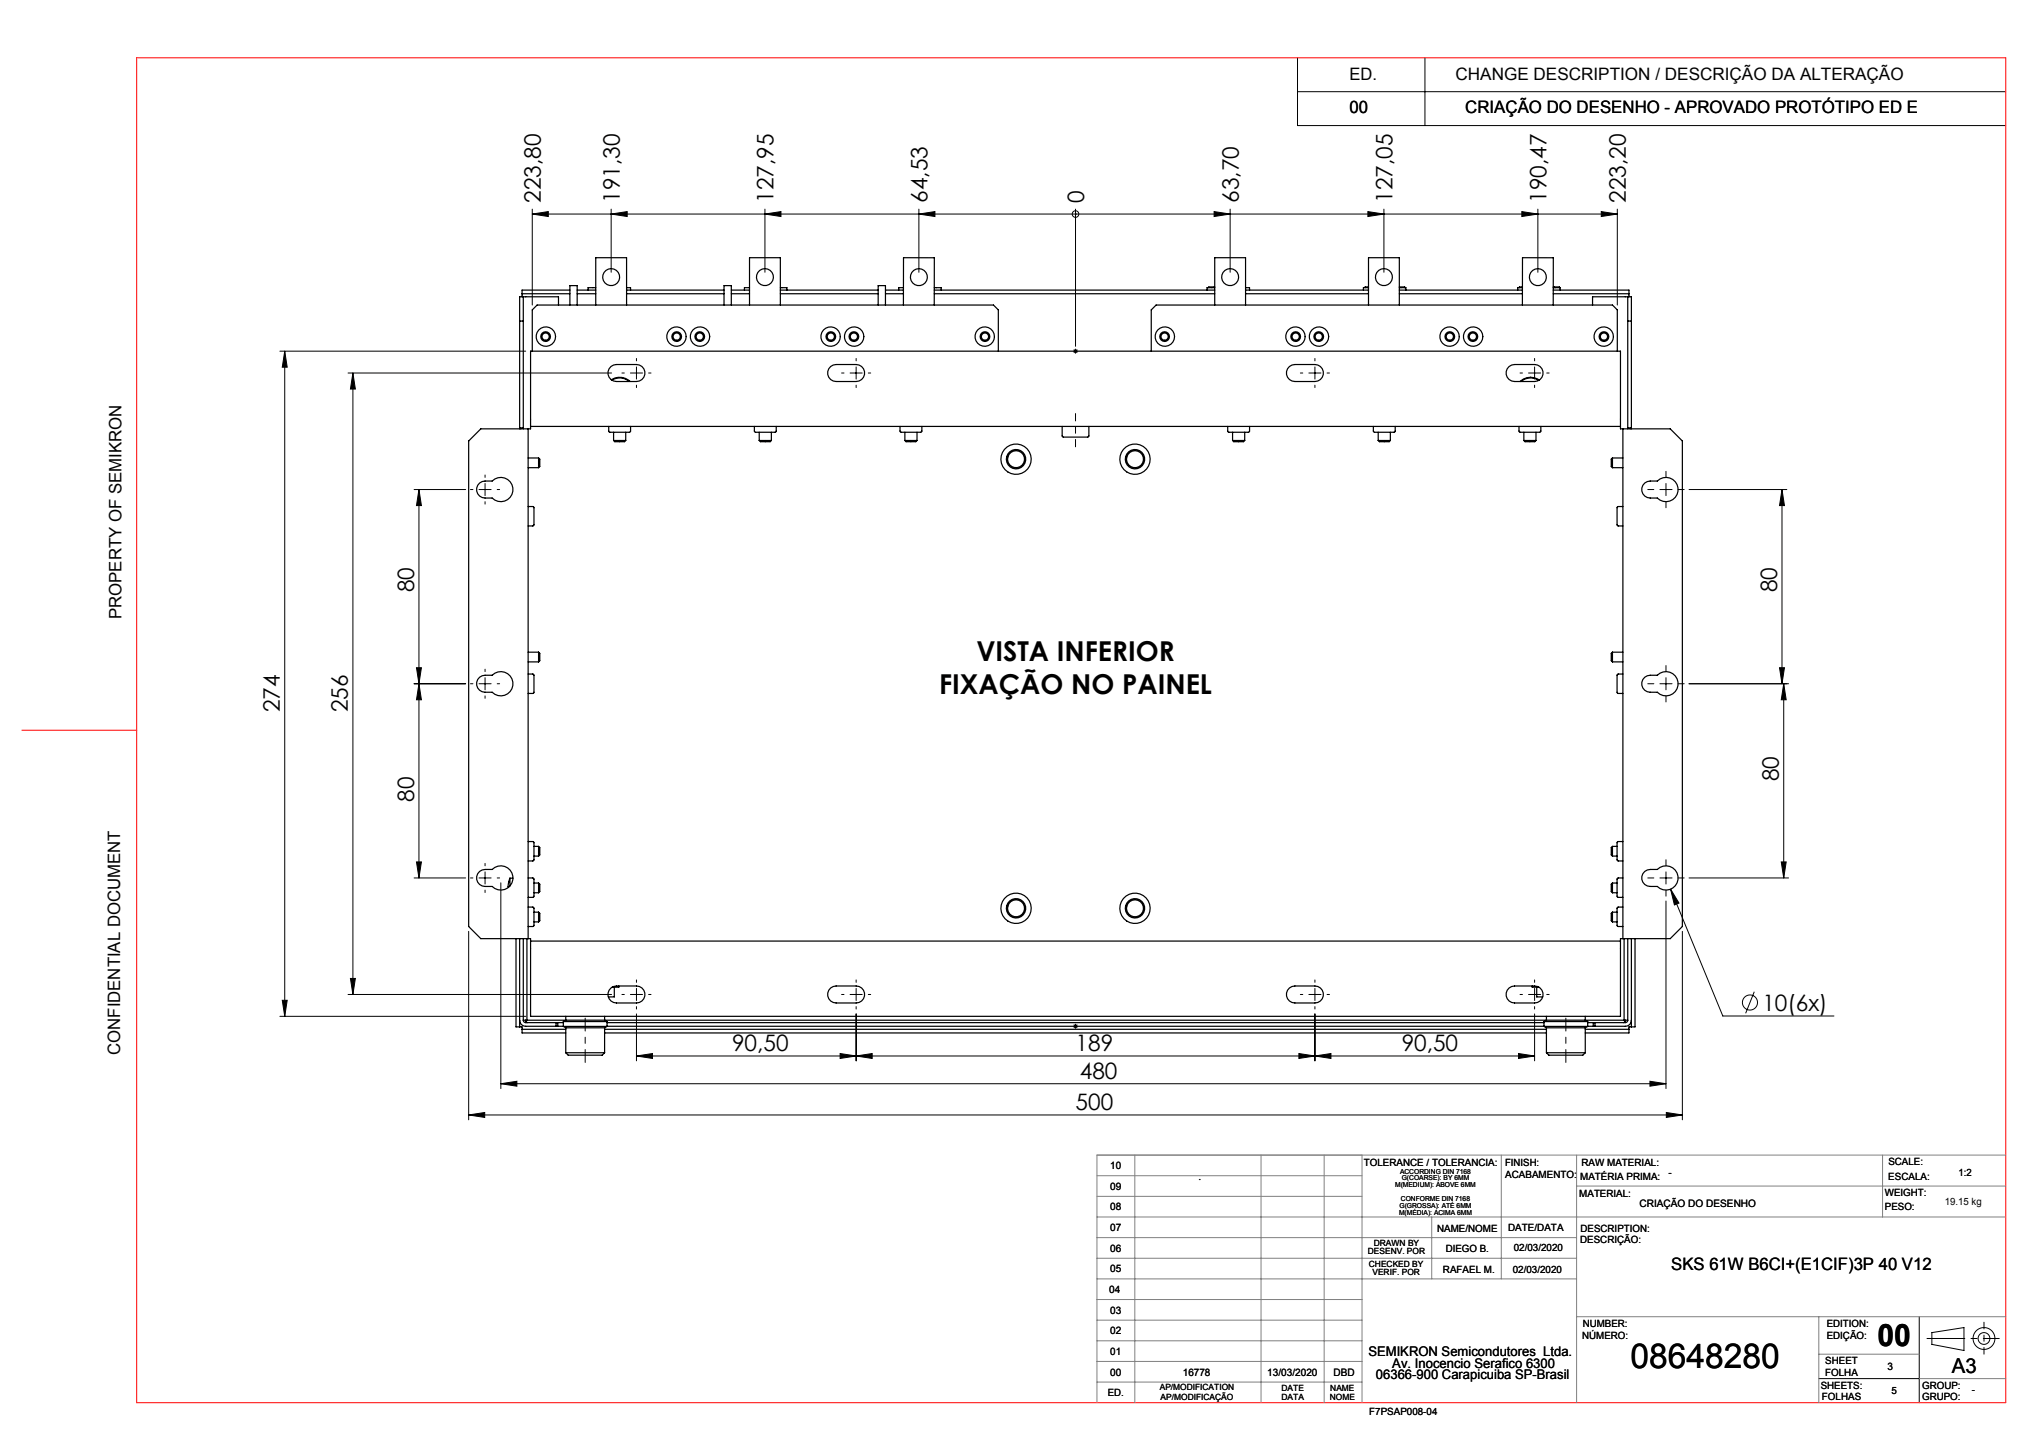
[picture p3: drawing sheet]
<svg xmlns="http://www.w3.org/2000/svg" width="420mm" height="297mm" viewBox="0 0 420 297" stroke-linecap="round" stroke-linejoin="round" font-family="sans-serif">
<g fill="none" stroke="#000" stroke-width=".21">
<path d="M267.3 11.9v14h145.9M267.3 18.9h145.9M293.5 11.9v14M109.6 44.1l3.3-.5v1zM109.6 44.1h223.5M109.6 43.1v19.7M125.9 44.1l3.3-.5v1zM125.9 43.1v13M157.6 43.1v13M157.6 44.1l3.3-.5v1zM189.3 44.1l3.3-.5v1zM189.3 43.1v13"/>
<path d="M221.5 44.1h.1M221.5 43.1v28.2M250.1 43.6l3.3 .5-3.3 .5zM253.4 43.1v13M281.8 43.6l3.3 .5-3.3 .5zM285.1 43.1v13M313.5 43.6l3.3 .5-3.3 .5zM316.8 43.1v13M329.8 43.6l3.3 .5-3.3 .5zM333.1 43.1v19.7M57.7 72.3h50.6M58.7 72.3l.5 3.3h-1.1z"/>
<path d="M58.7 72.3v137M71.7 76.8h54.3M72.7 76.8l.5 3.3h-1zM72.7 76.8v128M129.9 76.8h2.5M131.1 75.6v2.5M175.1 76.8h2.5M176.4 75.6v2.5M221 72.3h1M221.2 72l.7 .7M221.5 71.8v1M221.9 72l-.7 .7"/>
<path d="M269.6 76.8h2.5M270.9 75.6v2.5M314.9 76.8h2.5M316.1 75.6v2.5M99.9 99.6v2.5M343.2 99.6v2.5M85.3 100.8h10.6M86.3 100.8v80M86.3 100.8l.5 3.3h-1zM98.7 100.8h2.5M341.9 100.8h2.5M347.9 100.8h20.2"/>
<path d="M367.1 100.8l.5 3.3h-1zM367.1 100.8v40M85.8 137.5h1l-.5 3.3zM99.9 139.6v2.5M343.2 139.6v2.5M366.6 137.5h1l-.5 3.3zM85.3 140.8h10.6M86.3 140.8l.5 3.3h-1zM98.7 140.8h2.5M341.9 140.8h2.5M347.9 140.8h20.5M367.4 140.8v40"/>
<path d="M367.4 140.8l.5 3.3h-1zM85.8 177.5h1l-.5 3.3zM99.9 179.6v2.5M343.2 179.6v2.5M366.9 177.5h1l-.5 3.3zM85.3 180.8h10.6M96.5 191.8v38.8M98.7 180.8h2.5M103.2 181.8v42.4M341.9 180.8h2.5M343.2 185.6v38.6M344.1 183.1l1.7 2.9-.9 .4z"/>
<path d="M344.1 183.1l10.8 26.2h22.9M346.5 191.8v38.8M347.9 180.8h20.5M57.7 209.3h50.6M58.1 206h1.1l-.5 3.3zM71.7 204.8h54.3M72.2 201.5h1l-.5 3.3zM129.9 204.8h2.5M131.1 203.6v2.5M131.1 217.5l3.3-.5v1zM131.1 208.8v9.7M131.1 217.5h185"/>
<path d="M173 217l3.4 .5-3.4 .5zM175.1 204.8h2.5M176.4 203.6v2.5M176.4 217.5l3.3-.5v1zM176.4 208.8v9.7M221 211.4h1M221.2 211l.7 .7M221.5 210.9v1M221.9 211l-.7 .7M267.5 217l3.4 .5-3.4 .5zM269.6 204.8h2.5M270.9 203.6v2.5"/>
<path d="M270.9 217.5l3.3-.5v1zM270.9 208.8v9.7M312.8 217l3.3 .5-3.3 .5zM314.9 204.8h2.5M316.1 208.8v9.7M316.1 203.6v2.5M361.4 204.3l-1.8 4.4M96.5 229.6l3.3-.5v1.1zM96.5 229.6h250M103.2 223.2l3.3-.5v1zM103.2 223.2h240M339.9 222.7l3.3 .5-3.3 .5z"/>
<path d="M343.2 229.1l3.3 .5-3.3 .6zM395.3 271.2v17.7M397.9 274.5l6.6-1.1v4.8l-6.6-1.3zM374.6 283.9h20.7"/>
<circle cx="221.5" cy="44.1" r=".68"/>
<circle cx="360.5" cy="206.5" r="1.56"/>
<circle cx="408.7" cy="275.7" r="1.21"/>
<circle cx="408.7" cy="275.7" r="2.25"/>
</g>
<path d="M396.9 275.7h14.9" fill="none" stroke="#000" stroke-width=".21" stroke-dasharray="15.2 1.3 1.3 1.3" stroke-dashoffset="7.4"/>
<path d="M408.7 272.3v6.6" fill="none" stroke="#000" stroke-width=".21" stroke-dasharray="15.2 1.3 1.3 1.3" stroke-dashoffset="13.9"/>
<path d="M28.2 11.9h385v277h-385zM4.5 150.4h23.7" fill="none" stroke="#f00" stroke-width=".21"/>
<g fill="none" stroke="#808080" stroke-width=".21">
<path d="M233.8 237.9v51M259.8 237.9v51M272.8 237.9v51M280.6 237.9v51M309.2 237.9v25.5M324.8 237.9v51M387.8 237.9v12.8M413.2 237.9h-187.2v51M226 259.2h98.8M226 254.9h98.8M226 250.7h187.2M226 246.4h54.6"/>
<path d="M226 242.2h54.6M294.9 250.7v12.7M324.8 244.3h88.4M226 263.4h98.8M226 276.2h54.6M226 271.9h54.6M226 267.7h54.6M324.8 271.2h88.4M374.6 271.2v17.7M374.6 278.9h20.7M226 284.7h54.6M226 280.4h54.6"/>
<path d="M395.3 283.9h17.9M395.3 288.9h.1"/>
</g>
<g fill="none" stroke="#000" stroke-width=".21" stroke-dasharray="15.2 1.3 1.3 1.3">
<path d="M128.6 76.8h-.5M131.1 74.3v-.5M131.1 79.3v.5M133.6 76.8h.5M173.9 76.8h-.5M176.4 74.3v-.5M176.4 79.3v.5M178.9 76.8h.5M268.4 76.8h-.5M270.9 74.3v-.5M270.9 79.3v.5M273.4 76.8h.5"/>
<path d="M313.6 76.8h-.5M316.1 74.3v-.5M316.1 79.3v.5M318.6 76.8h.5M99.9 98.3v-.5M343.2 98.3v-1.2M97.4 100.8h-.5M99.9 103.3v.5M102.4 100.8h.5M340.7 100.8h-1.3M343.2 103.3v1.3M345.7 100.8h1.2"/>
<path d="M99.9 138.3v-.5M343.2 138.3v-1.2M97.4 140.8h-.5M99.9 143.3v.5M102.4 140.8h.5M340.7 140.8h-1.3M343.2 143.3v1.3M345.7 140.8h1.2M99.9 178.3v-.5M343.2 178.3v-1.2M97.4 180.8h-.5M99.9 183.3v.5"/>
<path d="M102.4 180.8h.5M340.7 180.8h-1.3M343.2 183.3v1.3M345.7 180.8h1.2M128.6 204.8h-.5M131.1 202.3v-.5M131.1 207.3v.5M133.6 204.8h.5M173.9 204.8h-.5M176.4 202.3v-.5M176.4 207.3v.5M178.9 204.8h.5"/>
<path d="M268.4 204.8h-.5M270.9 202.3v-.5M270.9 207.3v.5M273.4 204.8h.5M313.6 204.8h-.5M316.1 202.3v-.5M316.1 207.3v.5M318.6 204.8h.5"/>
</g>
<path d="M120.5 218.8v-9.1M322.5 218.8v-9.1" fill="none" stroke="#000" stroke-width=".21" stroke-dasharray="15.2 1.3 1.3 1.3" stroke-dashoffset="12.6"/>
<path d="M221.5 92v-6.8" fill="none" stroke="#000" stroke-width=".21" stroke-dasharray="15.2 1.3 1.3 1.3" stroke-dashoffset="13.7"/>
<g fill="#000">
<path d="M58.7 72.3l.5 3.3h-1.1zM58.1 206h1.1l-.5 3.3zM367.1 100.8l.5 3.3h-1zM366.6 137.5h1l-.5 3.3zM86.3 140.8l.5 3.3h-1zM85.8 177.5h1l-.5 3.3zM86.3 100.8l.5 3.3h-1zM85.8 137.5h1l-.5 3.3z"/>
<path d="M366.9 177.5h1l-.5 3.3zM367.4 140.8l.5 3.3h-1z"/>
<path d="M72.2 201.5h1l-.5 3.3zM72.7 76.8l.5 3.3h-1zM250.1 43.6l3.3 .5-3.3 .5zM281.8 43.6l3.3 .5-3.3 .5zM313.5 43.6l3.3 .5-3.3 .5zM329.8 43.6l3.3 .5-3.3 .5zM109.6 44.1l3.3-.5v1zM125.9 44.1l3.3-.5v1zM157.6 44.1l3.3-.5v1zM189.3 44.1l3.3-.5v1z"/>
<path d="M103.2 223.2l3.3-.5v1zM339.9 222.7l3.3 .5-3.3 .5zM131.1 217.5l3.3-.5v1zM173 217l3.4 .5-3.4 .5zM270.9 217.5l3.3-.5v1zM312.8 217l3.3 .5-3.3 .5zM176.4 217.5l3.3-.5v1zM267.5 217l3.4 .5-3.4 .5zM344.1 183.1l.8 3.3 .9-.4zM96.5 229.6l3.3-.5v1.1zM343.2 229.1l3.3 .5-3.3 .6z"/>
</g>
<g fill="none" stroke="#000" stroke-width=".25">
<path d="M117.4 59.8h-9.9v.7M118.9 59.8h3.8M122.7 59.3h-1.6v.5M129.1 59.3h.8v.5M129.1 59.8h20M150.6 59.8h3.8M154.4 59.3h-1.1v.5M160.7 59.3h1.4v.5M160.7 59.8h20.2M182.4 59.8h3.7M186.1 59.3h-1v.5M192.4 59.8h57.8"/>
<path d="M192.4 59.3h1.5v.5M250.2 59.3h-1.6v.5M250.2 59.1h-1.2v.2M256.6 59.3h.8v.5M256.6 59.8h25.3M281.9 59.3h-1.1v.5M281.9 59.1h-.7v.2M288.2 59.3h1.4v.5M288.2 59.1h1.1v.2M288.2 59.8h25.4M313.6 59.3h-1v.5M313.6 59.1h-.6v.2"/>
<path d="M319.9 59.8h15.6v.7M319.9 59.3h1.5v.5M319.9 59.1h.2M320.1 59.1h1.1v.2M320.1 59.1v.2M107 66.1h.8M107.5 60.5v.6M107.5 60.5h9.9M107.8 61.1h7.2v1.7M107.8 61.1h-.8v27.2M107.8 61.1v27.2M109.6 72.3v-8.5l1-1h94l1 1v8.5"/>
<path d="M117.4 62.8v-4h1.5v4M118.9 60.5h3.8M122.7 62.8v-9.7h6.4v9.7M125.9 75.5l.5-.3 .6-.1h4.1a1.75 1.75 0 0 1 1.8 1.7 1.75 1.75 0 0 1-1.8 1.8h-4.1a1.75 1.75 0 0 1-1.7-1.2 1.75 1.75 0 0 1 .6-1.9zM125.9 78.2a3.1 3.1 0 0 1 3.9 .4M126 78.3a3 3 0 0 1 3.6 .3M129.1 60.5h20M149.1 62.8v-4h1.5v4M150.6 60.5h3.8M154.4 62.8v-9.7h6.3v9.7M160.7 60.5h20.2M171.1 75.5l.5-.3 .6-.1h4.2a1.75 1.75 0 0 1 1.7 1.7 1.75 1.75 0 0 1-1.7 1.8h-4.2a1.75 1.75 0 0 1-1.6-1.2 1.75 1.75 0 0 1 .5-1.9z"/>
<path d="M180.9 62.8v-4h1.5v4M182.4 60.5h3.7M186.1 62.8v-9.7h6.4l-.1 9.7M192.4 60.5h57.8M237.1 72.3v-8.5l1-1h94l1 1v8.5M250.2 62.8v-9.7h6.4v9.7M256.6 60.5h25.3M265.6 75.5l.5-.3 .6-.1h4.2a1.75 1.75 0 0 1 1.7 1.7 1.75 1.75 0 0 1-1.7 1.8h-4.2a1.75 1.75 0 0 1-1.6-1.2 1.75 1.75 0 0 1 .5-1.9zM281.9 62.8v-9.7h6.3v9.7M288.2 60.5h25.4M310.9 75.5l.5-.3 .6-.1h4.1a1.75 1.75 0 0 1 1.8 1.7 1.75 1.75 0 0 1-1.8 1.8h-4.1a1.75 1.75 0 0 1-1.7-1.2 1.75 1.75 0 0 1 .6-1.9zM313.6 62.8v-9.7h6.4l-.1 9.7"/>
<path d="M317 78.4a3 3 0 0 0-3.7 .2M317.1 78.3a3.1 3.1 0 0 0-4 .3M319.9 60.5h15.6M335.3 61.1h-7.3v1.7M335.3 61.1h.7v27.2M335.3 61.1v27.2M335.3 66.1h.7M335.5 60.5v.6M98.8 99.5l.5-.3 .6-.1h1.5a2.5 2.5 0 0 1 3.5 0 2.5 2.5 0 0 1 0 3.5 2.5 2.5 0 0 1-3.5 0h-1.5a1.75 1.75 0 0 1-1.6-1.2 1.75 1.75 0 0 1 .5-1.9zM107 88.1h.8M108.8 88.3h-9.8l-2.5 2.5v100l2.5 2.5h9.8M108.8 94.3h2.1"/>
<path d="M108.8 96.3h2.1M108.8 88.3v105M109.3 87.8v-15.5h224.5v15.5M109.3 87.8a.35 .35 0 0 1 0 .5 .35 .35 0 0 1-.5 0M109.3 87.8h224.5M110.9 94.3v2M110.9 94.3a1.93 1.93 0 0 1 .3 1.7l-.3 .3M125.4 87.8v1l.2 .2h4.1l.2-.2v-1M126.4 90.7l.2 .3h2l.3-.3M126.4 90.7h2.5M126.4 89v1.7M128.9 89v1.7"/>
<path d="M155.4 87.8v1l.2 .2h4.1l.2-.2v-1M156.4 90.7l.2 .3h2l.3-.3M156.4 90.7h2.5M156.4 89v1.7M158.9 89v1.7M185.4 87.8v1l.2 .2h4.1l.2-.2v-1M186.4 90.7l.2 .3h2l.3-.3M186.4 90.7h2.5M186.4 89v1.7M188.9 89v1.7M218.8 87.8v2l.2 .2h5.1l.2-.2v-2M252.9 87.8v1l.2 .2h4.1l.2-.2v-1"/>
<path d="M253.9 90.7l.2 .3h2l.3-.3M253.9 90.7h2.5M253.9 89v1.7M256.4 89v1.7M282.9 87.8v1l.2 .2h4.1l.2-.2v-1M283.9 90.7h2.5M283.9 90.7l.2 .3h2l.3-.3M283.9 89v1.7M286.4 89v1.7M312.9 87.8v1l.2 .2h4.1l.2-.2v-1M313.9 90.7l.2 .3h2l.3-.3M313.9 90.7h2.5"/>
<path d="M313.9 89v1.7M316.4 89v1.7M332.1 94.3v2M332.1 94.3l-.2 .3v1.5l.2 .2M332.1 94.3h2.2M332.1 96.3h2.2M333.8 87.8a.35 .35 0 0 0 0 .5 .35 .35 0 0 0 .5 0M334.3 88.3h9.7l2.5 2.5v100l-2.5 2.5h-9.7M334.3 88.3v105M335.3 88.1h.7M338.8 99.5l.5-.3 .6-.1h1.5a2.5 2.5 0 0 1 3.5 0 2.5 2.5 0 0 1 0 3.5 2.5 2.5 0 0 1-3.5 0h-1.5a1.75 1.75 0 0 1-1.6-1.2 1.75 1.75 0 0 1 .5-1.9zM108.8 104.3h1l.2 .3v3.6l-.2 .1h-1"/>
<path d="M334.3 104.3h-1l-.2 .3v3.6l.2 .1h1M98.8 139.5l.5-.3 .6-.1h1.5a2.5 2.5 0 0 1 3.5 0 2.5 2.5 0 0 1 0 3.5 2.5 2.5 0 0 1-3.5 0h-1.5a1.75 1.75 0 0 1-1.6-1.2 1.75 1.75 0 0 1 .5-1.9zM108.8 138.8h1l.2 .3v3.6l-.2 .1h-1M108.8 136.3h2.1M108.8 134.3h2.1M110.9 134.3v2M110.9 134.3a1.88 1.88 0 0 1 .3 1.7l-.3 .3M332.1 134.3v2M332.1 134.3l-.2 .3v1.5l.2 .2M332.1 136.3h2.2M332.1 134.3h2.2M334.3 138.8h-1l-.2 .3v3.6l.2 .1h1"/>
<path d="M338.8 139.5l.5-.3 .6-.1h1.5a2.5 2.5 0 0 1 3.5 0 2.5 2.5 0 0 1 0 3.5 2.5 2.5 0 0 1-3.5 0h-1.5a1.75 1.75 0 0 1-1.6-1.2 1.75 1.75 0 0 1 .5-1.9zM98.8 179.5l.5-.3 .6-.1h1.5a2.5 2.5 0 0 1 3.5 0 2.5 2.5 0 0 1 0 3.5 2.5 2.5 0 0 1-3.5 0h-1.5a1.75 1.75 0 0 1-1.6-1.2 1.75 1.75 0 0 1 .5-1.9zM108.8 173.3h1l.2 .3v3.6l-.2 .1h-1M110 174.3h.9M110 176.3h.9M110.9 174.3v2M110.9 174.3a1.88 1.88 0 0 1 .3 1.7l-.3 .3M332.1 174.3l-.2 .3v1.5l.2 .2M332.1 174.3v2M332.1 174.3h1M332.1 176.3h1M334.3 173.3h-1l-.2 .3v3.6l.2 .1h1"/>
<path d="M338.8 179.5l.5-.3 .6-.1h1.5a2.5 2.5 0 0 1 3.5 0 2.5 2.5 0 0 1 0 3.5 2.5 2.5 0 0 1-3.5 0h-1.5a1.75 1.75 0 0 1-1.6-1.2 1.75 1.75 0 0 1 .5-1.9zM105 180.9l-.3 1.1a.55 .55 0 0 0 .1 .7M105 180.9v1.6M105 180.9h.7M106.3 193.3v18.2h.7M107 193.3v18.2M107.8 193.3v16.8M108.5 193.3v16.8h8M108.8 186.8h1l.2 .3v3.6l-.2 .1h-1M108.8 180.8h1l.2 .3v3.6l-.2 .1h-1M108.8 193.3a.35 .35 0 0 1 .5 0 .35 .35 0 0 1 0 .5M109.3 193.8v15.5h224.5v-15.5"/>
<path d="M109.3 193.8h224.5M110 181.9h.9M110 183.9h.9M110 187.9h.9M110 189.9h.9M110.9 187.9v2M110.9 187.9l.3 .2v1.5l-.3 .3M110.9 181.9v2M110.9 181.9l.3 .2v1.5l-.3 .3M332.1 181.9v2M332.1 181.9l-.2 .2v1.5l.2 .3M332.1 187.9v2"/>
<path d="M332.1 187.9l-.2 .2v1.5l.2 .3M332.1 181.9h1M332.1 183.9h1M332.1 187.9h1M332.1 189.9h1M334.3 186.8h-1l-.2 .3v3.6l.2 .1h1M334.3 180.8h-1l-.2 .3v3.6l.2 .1h1M334.3 193.3a.35 .35 0 0 0-.5 0 .35 .35 0 0 0 0 .5M334.5 193.3v16.8h-7.9M335.3 193.3v16.8M336 193.3v18.2M336.8 193.3v18.2h-.8"/>
<path d="M107 211.5a.35 .35 0 0 1 .5 0 .35 .35 0 0 1 0 .5M107 210.1a1.25 1.25 0 0 0 1.3 1.3h7.7M107.5 212v.8h9M107.5 212h9M107.8 210.1l.1 .4 .4 .1h7.7M107.8 210.1h.5M108.3 210.1l.1 .5M108.3 210.1l.3 .5M114.5 210.6v.8M114.9 210.6v.8M116 211.4h9M116 210.4h9"/>
<path d="M116 211.4l.5 .3M116 210.4v1M116.5 211.7h8M116.5 210.1h8M116.5 216.8h8M116.5 216.8l.5 .5h7l.5-.5M116.5 210.1l-.5 .3M116.5 209.3v.8M116.5 211.7v5.1M124.5 210.1l.5 .3M124.5 209.3v.8M124.5 211.7v5.1"/>
<path d="M124.5 212.8h194M124.5 212h194M124.6 210.1h193.9M125 211.4l-.5 .3M125 210.4v1M125 210.6h193M125 211.4h193M125.9 203.5l.5-.3 .6-.1h4.1a1.75 1.75 0 0 1 1.8 1.7 1.75 1.75 0 0 1-1.8 1.8h-4.1a1.75 1.75 0 0 1-1.7-1.2 1.75 1.75 0 0 1 .6-1.9zM126.5 203.3v2h-1.2M127.5 203.1v.2h-1.4M171.1 203.5l.5-.3 .6-.1h4.2a1.75 1.75 0 0 1 1.7 1.7 1.75 1.75 0 0 1-1.7 1.8h-4.2a1.75 1.75 0 0 1-1.6-1.2 1.75 1.75 0 0 1 .5-1.9zM265.6 203.5l.5-.3 .6-.1h4.2a1.75 1.75 0 0 1 1.7 1.7 1.75 1.75 0 0 1-1.7 1.8h-4.2a1.75 1.75 0 0 1-1.6-1.2 1.75 1.75 0 0 1 .5-1.9z"/>
<path d="M310.9 203.5l.5-.3 .6-.1h4.1a1.75 1.75 0 0 1 1.8 1.7 1.75 1.75 0 0 1-1.8 1.8h-4.1a1.75 1.75 0 0 1-1.7-1.2 1.75 1.75 0 0 1 .6-1.9zM315.6 203.1v.2h1.4M316.5 203.3v2h1.3M318 211.4h9M318 210.4h9M318 211.4l.5 .3M318 210.4v1M318.5 211.7h8M318.5 210.1h8M318.5 216.8h8M318.5 216.8l.5 .5h7l.5-.5M318.5 210.1l-.5 .3"/>
<path d="M318.5 209.3v.8M318.5 211.7v5.1M326.5 210.1l.5 .3M326.5 209.3v.8M326.5 211.7v5.1M326.5 212h9M327 211.4l-.5 .3M327 210.4v1M328.2 210.6v.8M328.5 210.6v.8M334.8 210.1l-.1 .5M334.8 210.1l-.4 .5"/>
<path d="M334.8 210.1h.5M335.3 210.1l-.2 .4-.3 .1h-7.8M335.5 212v.8h-9M336 211.5a.35 .35 0 0 0-.5 0 .35 .35 0 0 0 0 .5M336 210.1a1.25 1.25 0 0 1-1.2 1.3h-7.8"/>
<circle cx="125.9" cy="57.1" r="1.75"/>
<circle cx="157.6" cy="57.1" r="1.75"/>
<circle cx="189.3" cy="57.1" r="1.75"/>
<circle cx="253.4" cy="57.1" r="1.75"/>
<circle cx="285.1" cy="57.1" r="1.75"/>
<circle cx="316.8" cy="57.1" r="1.75"/>
<circle cx="112.4" cy="69.3" r=".75"/>
<circle cx="112.4" cy="69.3" r="1"/>
<circle cx="112.4" cy="69.3" r="2"/>
<circle cx="139.3" cy="69.3" r="2"/>
<circle cx="139.4" cy="69.3" r=".75"/>
<circle cx="139.4" cy="69.3" r="1"/>
<circle cx="144.1" cy="69.3" r=".75"/>
<circle cx="144.1" cy="69.3" r="1"/>
<circle cx="144.2" cy="69.3" r="2"/>
<circle cx="171.1" cy="69.3" r="2"/>
<circle cx="171.1" cy="69.3" r=".75"/>
<circle cx="171.1" cy="69.3" r="1"/>
<circle cx="175.9" cy="69.3" r=".75"/>
<circle cx="175.9" cy="69.3" r="1"/>
<circle cx="175.9" cy="69.3" r="2"/>
<circle cx="202.8" cy="69.3" r="2"/>
<circle cx="202.9" cy="69.3" r="1"/>
<circle cx="202.9" cy="69.3" r=".75"/>
<circle cx="239.9" cy="69.3" r=".75"/>
<circle cx="239.9" cy="69.3" r="1"/>
<circle cx="239.9" cy="69.3" r="2"/>
<circle cx="266.8" cy="69.3" r="2"/>
<circle cx="266.9" cy="69.3" r=".75"/>
<circle cx="266.9" cy="69.3" r="1"/>
<circle cx="271.6" cy="69.3" r=".75"/>
<circle cx="271.6" cy="69.3" r="1"/>
<circle cx="271.7" cy="69.3" r="2"/>
<circle cx="298.6" cy="69.3" r="2"/>
<circle cx="298.6" cy="69.3" r=".75"/>
<circle cx="298.6" cy="69.3" r="1"/>
<circle cx="303.4" cy="69.3" r=".75"/>
<circle cx="303.4" cy="69.3" r="1"/>
<circle cx="303.4" cy="69.3" r="2"/>
<circle cx="330.3" cy="69.3" r="2"/>
<circle cx="330.4" cy="69.3" r=".75"/>
<circle cx="330.4" cy="69.3" r="1"/>
<circle cx="209.3" cy="94.6" r="2"/>
<circle cx="209.3" cy="94.6" r="1.75"/>
<circle cx="209.3" cy="94.6" r="3.1"/>
<circle cx="233.8" cy="94.6" r="2"/>
<circle cx="233.8" cy="94.6" r="1.75"/>
<circle cx="233.8" cy="94.6" r="3.1"/>
<circle cx="209.3" cy="187.1" r="2"/>
<circle cx="209.3" cy="187.1" r="1.75"/>
<circle cx="209.3" cy="187.1" r="3.1"/>
<circle cx="233.8" cy="187.1" r="2"/>
<circle cx="233.8" cy="187.1" r="3.1"/>
<circle cx="233.8" cy="187.1" r="1.75"/>
</g>
<text font-size="7.1" x="335.8" y="281.9">08648280</text>
<text font-size="6.3" x="386.7" y="277.2">00</text>
<g font-size="5.6">
<text x="201.1" y="136.2">VISTA INFERIOR</text>
<text x="193.4" y="142.9">FIXAÇÃO NO PAINEL</text>
</g>
<g font-size="4.7">
<text x="111.4" y="41.8" transform="rotate(-90 111.4 41.8)">223,80</text>
<text x="127.6" y="41.8" transform="rotate(-90 127.6 41.8)">191,30</text>
<text x="159.3" y="41.8" transform="rotate(-90 159.3 41.8)">127,95</text>
<text x="191" y="41.8" transform="rotate(-90 191 41.8)">64,53</text>
<text x="223.3" y="41.8" transform="rotate(-90 223.3 41.8)">0</text>
<text x="255.2" y="41.8" transform="rotate(-90 255.2 41.8)">63,70</text>
<text x="286.8" y="41.8" transform="rotate(-90 286.8 41.8)">127,05</text>
<text x="318.5" y="41.8" transform="rotate(-90 318.5 41.8)">190,47</text>
<text x="334.9" y="41.8" transform="rotate(-90 334.9 41.8)">223,20</text>
<text x="85.3" y="122" transform="rotate(-90 85.3 122)">80</text>
<text x="366" y="122" transform="rotate(-90 366 122)">80</text>
<text x="57.6" y="146.7" transform="rotate(-90 57.6 146.7)">274</text>
<text x="71.7" y="146.7" transform="rotate(-90 71.7 146.7)">256</text>
<text x="366.4" y="160.9" transform="rotate(-90 366.4 160.9)">80</text>
<text x="85.3" y="165.2" transform="rotate(-90 85.3 165.2)">80</text>
<text x="363" y="208.2">10(6x)</text>
<text x="150.8" y="216.5">90,50</text>
<text x="221.6" y="216.5">189</text>
<text x="288.7" y="216.5">90,50</text>
<text x="222.4" y="222.2">480</text>
<text x="221.6" y="228.6">500</text>
</g>
<text font-size="4.2" x="402.1" y="282.8">A3</text>
<g font-size="3.5">
<text x="278" y="16.5">ED.</text>
<text x="299.8" y="16.5">CHANGE DESCRIPTION / DESCRIÇÃO DA ALTERAÇÃO</text>
<text x="278" y="23.3">00</text>
<text x="301.8" y="23.3">CRIAÇÃO DO DESENHO - APROVADO PROTÓTIPO ED E</text>
<text x="25" y="127.6" transform="rotate(-90 25 127.6)">PROPERTY OF SEMIKRON</text>
<text x="24.8" y="217.3" transform="rotate(-90 24.8 217.3)">CONFIDENTIAL DOCUMENT</text>
<text x="344.3" y="261.5">SKS 61W B6CI+(E1CIF)3P 40 V12</text>
</g>
<g font-size="2.7">
<text x="281.9" y="279.4">SEMIKRON Semicondutores Ltda.</text>
<text x="286.8" y="281.8">Av. Inocencio Serafico 6300</text>
<text x="283.4" y="284.1">06366-900 Carapicuiba SP-Brasil</text>
</g>
<g font-size="2.1">
<text x="228.7" y="245.1">09</text>
<text x="228.7" y="240.8">10</text>
<text x="246.8" y="242.9">.</text>
<text x="280.9" y="240.1">TOLERANCE / TOLERANCIA:</text>
<text x="310" y="240.1">FINISH:</text>
<text x="310.1" y="242.7">ACABAMENTO:</text>
<text x="325.5" y="243.1">MATÉRIA PRIMA:</text>
<text x="325.8" y="240.1">RAW MATERIAL:</text>
<text x="343.7" y="242.3">-</text>
<text x="389" y="243.1">ESCALA:</text>
<text x="389" y="240">SCALE:</text>
<text x="403.4" y="242.2">1:2</text>
<text x="228.7" y="249.3">08</text>
<text x="325.3" y="246.6">MATERIAL:</text>
<text x="337.7" y="248.5">CRIAÇÃO DO DESENHO</text>
<text x="388.3" y="249.3">PESO:</text>
<text x="388.3" y="246.4">WEIGHT:</text>
<text x="400.6" y="248.2">19.15 kg</text>
<text x="228.7" y="257.8">06</text>
<text x="228.7" y="253.6">07</text>
<text x="296" y="253.7">NAME/NOME</text>
<text x="297.8" y="257.9">DIEGO B.</text>
<text x="310.6" y="253.6">DATE/DATA</text>
<text x="311.8" y="257.6">02/03/2020</text>
<text x="325.5" y="255.9">DESCRIÇÃO:</text>
<text x="325.6" y="253.7">DESCRIPTION:</text>
<text x="228.7" y="262.1">05</text>
<text x="297.2" y="262.2">RAFAEL M.</text>
<text x="311.6" y="262.1">02/03/2020</text>
<text x="228.5" y="266.3">04</text>
<text x="228.7" y="274.8">02</text>
<text x="228.7" y="270.6">03</text>
<text x="325.9" y="275.8">NÚMERO:</text>
<text x="326" y="273.4">NUMBER:</text>
<text x="376.3" y="275.8">EDIÇÃO:</text>
<text x="376.3" y="273.4">EDITION:</text>
<text x="228.7" y="279.1">01</text>
<text x="376" y="280.9">SHEET</text>
<text x="228.2" y="287.5">ED.</text>
<text x="228.7" y="283.3">00</text>
<text x="243.6" y="283.5">16778</text>
<text x="261" y="283.5">13/03/2020</text>
<text x="274.7" y="283.3">DBD</text>
<text x="375" y="286.1">SHEETS:</text>
<text x="376" y="283.3">FOLHA</text>
<text x="388.8" y="282.1">3</text>
<text x="389.6" y="287.1">5</text>
<text x="395.9" y="286.1">GROUP:</text>
<text x="406.2" y="286.9">-</text>
<text x="282" y="291.4">F7PSAP008-04</text>
<text x="375.3" y="288.3">FOLHAS</text>
<text x="395.9" y="288.3">GRUPO:</text>
</g>
<g font-size="1.8">
<text x="283" y="256.5">DRAWN BY</text>
<text x="281.8" y="258.3">DESENV. POR</text>
<text x="282" y="260.9">CHECKED BY</text>
<text x="282.7" y="262.7">VERIF. POR</text>
<text x="238.9" y="286.3">AP/MODIFICATION</text>
<text x="264" y="286.5">DATE</text>
<text x="274" y="286.5">NAME</text>
<text x="239.1" y="288.3">AP/MODIFICAÇÃO</text>
<text x="264" y="288.3">DATA</text>
<text x="273.9" y="288.3">NOME</text>
</g>
<g font-size="1.4">
<text x="287.4" y="244.5">M(MEDIUM): ABOVE 6MM</text>
<text x="288.4" y="241.7">ACCORDING DIN 7168</text>
<text x="288.7" y="243.1">G(COARSE): BY 6MM</text>
<text x="288.2" y="250.2">M(MÉDIA): ACIMA 6MM</text>
<text x="288.3" y="248.8">G(GROSSA): ATÉ 6MM</text>
<text x="288.6" y="247.4">CONFORME DIN 7168</text>
</g>
</svg>
